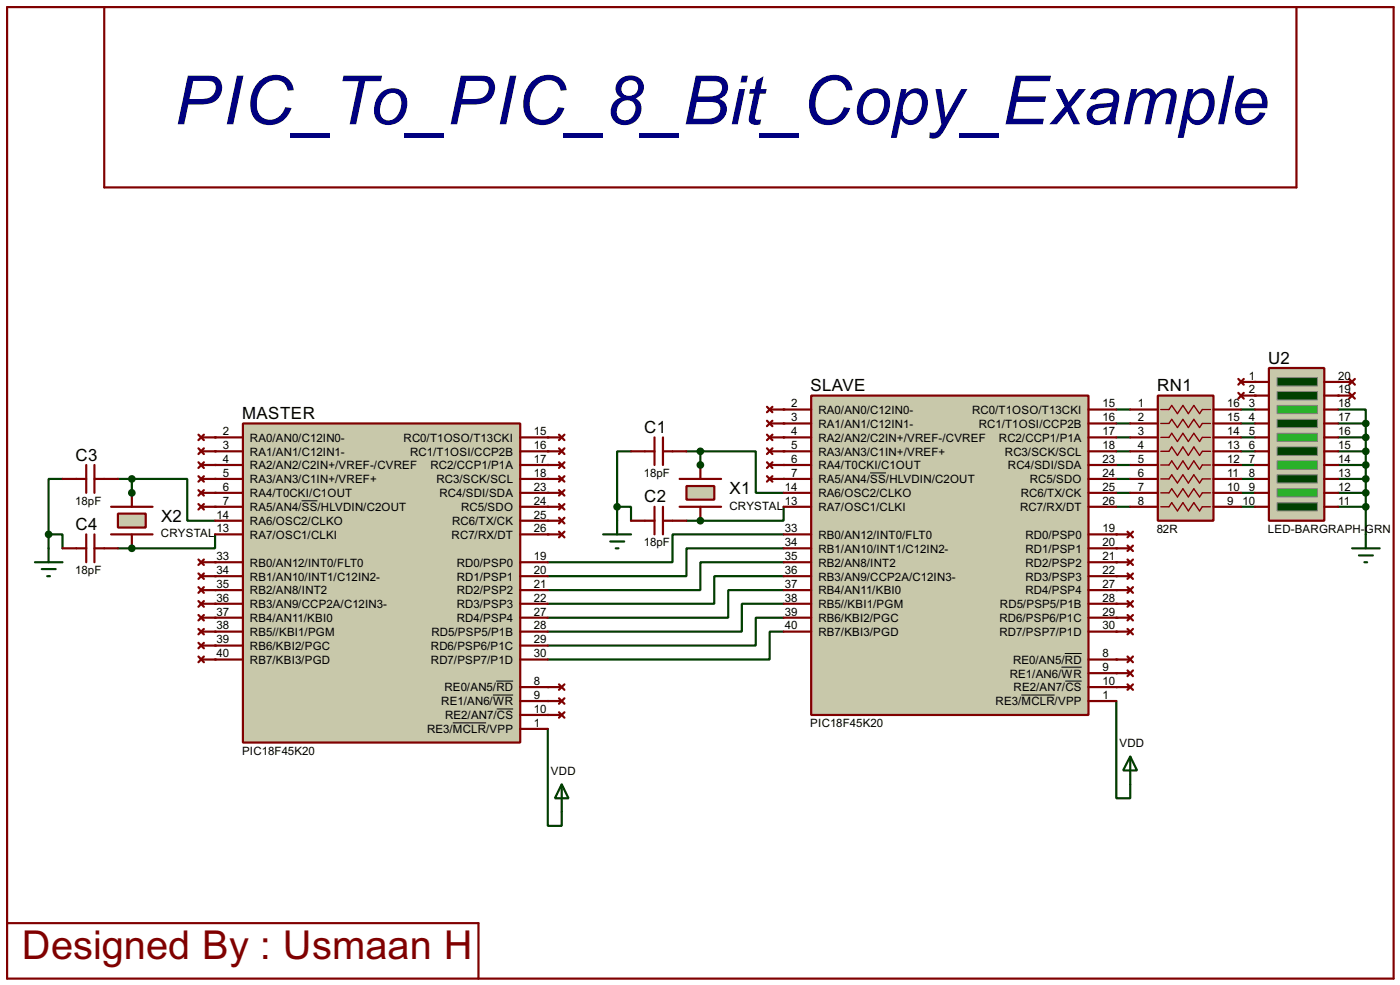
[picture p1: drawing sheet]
<svg xmlns="http://www.w3.org/2000/svg" width="256mm" height="180mm" viewBox="0 0 256 180" stroke-linecap="round" stroke-linejoin="round" font-family="sans-serif">
<path d="M250.2 77.5v20.3" fill="none" stroke="#004000" stroke-width=".4"/>
<g fill="#004000">
<circle cx="229.9" cy="69.9" r=".2"/>
<circle cx="229.9" cy="72.4" r=".2"/>
</g>
<path d="M227.4 75h2.5M227.4 77.5h2.5M227.4 80.1h2.5M227.4 82.6h2.5M227.4 85.1h2.5M227.4 87.7h2.5" fill="none" stroke="#004000" stroke-width=".4"/>
<g fill="#004000">
<circle cx="245.2" cy="69.9" r=".2"/>
<circle cx="245.2" cy="72.4" r=".2"/>
</g>
<path d="M245.2 75h5v2.5h-5M227.4 90.2h2.5M227.4 92.8h2.5M245.2 80.1h5M245.2 82.6h5M245.2 85.1h5M245.2 87.7h5M245.2 90.2h5M245.2 92.8h5" fill="none" stroke="#004000" stroke-width=".4"/>
<circle cx="128.3" cy="95.3" r=".2" fill="#004000"/>
<path d="M125.8 95.3h2.5" fill="none" stroke="#004000" stroke-width=".4"/>
<circle cx="128.3" cy="85.1" r=".2" fill="#004000"/>
<path d="M113.1 92.8h2.5v2.5M113.1 92.8v2.5M115.6 82.6h-2.5v10.2M125.8 82.6h2.5v2.5" fill="none" stroke="#004000" stroke-width=".4"/>
<g fill="#004000">
<circle cx="143.6" cy="85.1" r=".2"/>
<circle cx="143.6" cy="87.7" r=".2"/>
</g>
<path d="M204.5 75h2.6M128.3 82.6h10.2v7.6h5.1M143.6 92.8v2.5h-15.3M204.5 82.6h2.6M204.5 85.1h2.6M204.5 87.7h2.6M204.5 90.2h2.6M204.5 92.8h2.6" fill="none" stroke="#004000" stroke-width=".4"/>
<g fill="#004000">
<circle cx="204.5" cy="97.8" r=".2"/>
<circle cx="204.5" cy="100.4" r=".2"/>
<circle cx="204.5" cy="102.9" r=".2"/>
<circle cx="204.5" cy="105.5" r=".2"/>
<circle cx="204.5" cy="108" r=".2"/>
<circle cx="204.5" cy="110.5" r=".2"/>
<circle cx="204.5" cy="113.1" r=".2"/>
<circle cx="204.5" cy="115.6" r=".2"/>
<circle cx="204.5" cy="120.7" r=".2"/>
<circle cx="204.5" cy="123.2" r=".2"/>
<circle cx="204.5" cy="125.8" r=".2"/>
</g>
<path d="M204.5 77.5h2.6M204.5 80.1h2.6M204.5 128.3v17.8h2.6v-2.5" fill="none" stroke="#004000" stroke-width=".4"/>
<g fill="#004000">
<circle cx="143.6" cy="75" r=".2"/>
<circle cx="143.6" cy="77.5" r=".2"/>
<circle cx="143.6" cy="80.1" r=".2"/>
<circle cx="143.6" cy="82.6" r=".2"/>
<circle cx="24.2" cy="100.4" r=".2"/>
</g>
<path d="M21.6 100.4h2.6" fill="none" stroke="#004000" stroke-width=".4"/>
<circle cx="24.2" cy="90.2" r=".2" fill="#004000"/>
<path d="M8.9 97.8h2.6v2.6M8.9 97.8v2.6M11.5 87.7h-2.6v10.1M21.6 87.7h2.6v2.5" fill="none" stroke="#004000" stroke-width=".4"/>
<g fill="#004000">
<circle cx="39.4" cy="90.2" r=".2"/>
<circle cx="39.4" cy="92.8" r=".2"/>
</g>
<path d="M24.2 87.7h10.1v7.6h5.1M39.4 97.8v2.6h-15.2" fill="none" stroke="#004000" stroke-width=".4"/>
<g fill="#004000">
<circle cx="39.4" cy="102.9" r=".2"/>
<circle cx="39.4" cy="105.5" r=".2"/>
<circle cx="39.4" cy="108" r=".2"/>
<circle cx="39.4" cy="110.5" r=".2"/>
<circle cx="39.4" cy="113.1" r=".2"/>
<circle cx="39.4" cy="115.6" r=".2"/>
<circle cx="39.4" cy="118.2" r=".2"/>
<circle cx="39.4" cy="120.7" r=".2"/>
<circle cx="100.4" cy="80.1" r=".2"/>
<circle cx="100.4" cy="87.7" r=".2"/>
<circle cx="100.4" cy="90.2" r=".2"/>
<circle cx="100.4" cy="92.8" r=".2"/>
<circle cx="100.4" cy="95.3" r=".2"/>
<circle cx="100.4" cy="97.8" r=".2"/>
</g>
<path d="M143.6 97.8h-20.4v5.1h-22.8M143.6 100.4h-17.8v5.1h-25.4M143.6 102.9h-15.3v5.1h-27.9M143.6 105.5h-12.7v5h-30.5M143.6 108h-10.2v5.1h-33M143.6 110.5h-7.7v5.1h-35.5M143.6 113.1h-5.1v5.1h-38.1M143.6 115.6h-2.6v5.1h-40.6" fill="none" stroke="#004000" stroke-width=".4"/>
<g fill="#004000">
<circle cx="100.4" cy="125.8" r=".2"/>
<circle cx="100.4" cy="128.3" r=".2"/>
<circle cx="100.4" cy="130.9" r=".2"/>
</g>
<path d="M100.4 133.4v17.8h2.5v-2.6" fill="none" stroke="#004000" stroke-width=".4"/>
<g fill="#004000">
<circle cx="100.4" cy="82.6" r=".2"/>
<circle cx="100.4" cy="85.1" r=".2"/>
<circle cx="39.4" cy="80.1" r=".2"/>
<circle cx="39.4" cy="82.6" r=".2"/>
<circle cx="39.4" cy="85.1" r=".2"/>
<circle cx="39.4" cy="87.7" r=".2"/>
</g>
<path d="M207.1 138.5l1.2 2.5h-2.5zM207.1 138.5v5.1" fill="none" stroke="#004000" stroke-width=".4"/>
<path d="M1.3 1.3h254v177.8h-254zM19.1 1.3v33h218.4v-33M1.3 169h86.4v10.1" fill="none" stroke="#800000" stroke-width=".4"/>
<path d="M212.1 72.4h10.2v22.9h-10.2z" fill="#c8c8aa" stroke="#800000" stroke-width=".4"/>
<path d="M212.7 75h1.5l.5-.8 1 1.5 1-1.5 1 1.5 1-1.5 1.1 1.5 .5-.7h1.5M212.7 77.5h1.5l.5-.7 1 1.5 1-1.5 1 1.5 1-1.5 1.1 1.5 .5-.8h1.5M212.7 80.1h1.5l.5-.8 1 1.5 1-1.5 1 1.5 1-1.5 1.1 1.5 .5-.7h1.5M212.7 82.6h1.5l.5-.8 1 1.6 1-1.6 1 1.6 1-1.6 1.1 1.6 .5-.8h1.5M212.7 85.1h1.5l.5-.7 1 1.5 1-1.5 1 1.5 1-1.5 1.1 1.5 .5-.8h1.5M212.7 87.7h1.5l.5-.8 1 1.5 1-1.5 1 1.5 1-1.5 1.1 1.5 .5-.7h1.5M212.7 90.2h1.5l.5-.7 1 1.5 1-1.5 1 1.5 1-1.5 1.1 1.5 .5-.8h1.5M212.7 92.8h1.5l.5-.8 1 1.5 1-1.5 1 1.5 1-1.5 1.1 1.5 .5-.7h1.5" fill="none" stroke="#800000" stroke-width=".25"/>
<g fill="none" stroke="#800000" stroke-width=".4">
<path d="M140.5 74.5l1 1M140.5 77l1 1M140.5 79.6l1 1M141 75h2.6M141 77.5h2.6M141.5 74.5l-1 1M141.5 77l-1 1M141.5 79.6l-1 1M207.1 75h5M207.1 77.5h5M222.3 75h5.1M222.3 77.5h5.1"/>
<path d="M226.9 69.4l1 1M226.9 71.9l1 1.1M227.4 69.9h2.5M227.4 72.4h2.5M227.9 69.4l-1 1M227.9 71.9l-1 1.1M245.2 69.9h2.5M245.2 72.4h2.5M247.2 69.4l1 1M247.2 71.9l1 1.1M248.2 69.4l-1 1M248.2 71.9l-1 1.1"/>
<path d="M140.5 82.1l1 1M140.5 84.6l1 1.1M140.5 87.2l1 1M141 80.1h2.6M141 82.6h2.6M141 85.1h2.6M141 87.7h2.6M141.5 82.1l-1 1M141.5 84.6l-1 1.1M141.5 87.2l-1 1M207.1 80.1h5M207.1 82.6h5"/>
<path d="M207.1 85.1h5M207.1 87.7h5M207.1 90.2h5M207.1 92.8h5M222.3 80.1h5.1M222.3 82.6h5.1M222.3 85.1h5.1M222.3 87.7h5.1M222.3 90.2h5.1M222.3 92.8h5.1M204.5 120.7h2.6M204.5 123.2h2.6"/>
<path d="M204.5 125.8h2.6M206.6 120.2l1 1M206.6 122.7l1 1.1M206.6 125.3l1 1M207.6 120.2l-1 1M207.6 122.7l-1 1.1M207.6 125.3l-1 1"/>
</g>
<path d="M250.2 97.8v2.6M247.7 100.4h5.1M249 101.7h2.5M250 102.9h.5" fill="none" stroke="#004000" stroke-width=".4"/>
<g fill="#004000" stroke="#004000" stroke-width=".4">
<circle cx="250.2" cy="77.5" r=".5"/>
<circle cx="250.2" cy="80.1" r=".5"/>
<circle cx="250.2" cy="82.6" r=".5"/>
<circle cx="250.2" cy="85.1" r=".5"/>
<circle cx="250.2" cy="87.7" r=".5"/>
<circle cx="250.2" cy="90.2" r=".5"/>
<circle cx="250.2" cy="92.8" r=".5"/>
</g>
<path d="M232.5 67.4h10.1v27.9h-10.1z" fill="#c8c8aa" stroke="#800000" stroke-width=".4"/>
<g fill="#004000" stroke="#808080" stroke-width=".18">
<path d="M234 69.1h7.4v1.6h-7.4z"/>
<path d="M234 71.7h7.4v1.5h-7.4z"/>
</g>
<path d="M234 74.2h7.4v1.5h-7.4z" fill="#00c000" stroke="#808080" stroke-width=".18"/>
<path d="M234 76.8h7.4v1.5h-7.4z" fill="#004000" stroke="#808080" stroke-width=".18"/>
<path d="M234 79.3h7.4v1.5h-7.4z" fill="#00c000" stroke="#808080" stroke-width=".18"/>
<path d="M234 81.8h7.4v1.6h-7.4z" fill="#004000" stroke="#808080" stroke-width=".18"/>
<path d="M234 84.4h7.4v1.5h-7.4z" fill="#00c000" stroke="#808080" stroke-width=".18"/>
<path d="M234 86.9h7.4v1.5h-7.4z" fill="#004000" stroke="#808080" stroke-width=".18"/>
<path d="M234 89.5h7.4v1.5h-7.4z" fill="#00c000" stroke="#808080" stroke-width=".18"/>
<path d="M234 92h7.4v1.5h-7.4z" fill="#004000" stroke="#808080" stroke-width=".18"/>
<g fill="none" stroke="#800000" stroke-width=".4">
<path d="M229.9 69.9h2.6M229.9 72.4h2.6M229.9 75h2.6M229.9 77.5h2.6M242.6 69.9h2.6M242.6 72.4h2.6M242.6 75h2.6M242.6 77.5h2.6M124.5 87.7h7.6M124.5 92.8h7.6M229.9 80.1h2.6M229.9 82.6h2.6"/>
<path d="M229.9 85.1h2.6M229.9 87.7h2.6M229.9 90.2h2.6M229.9 92.8h2.6M242.6 80.1h2.6M242.6 82.6h2.6M242.6 85.1h2.6M242.6 87.7h2.6M242.6 90.2h2.6M242.6 92.8h2.6"/>
</g>
<path d="M125.8 89h5.1v2.5h-5.1z" fill="#c8c8aa" stroke="#800000" stroke-width=".4"/>
<g fill="none" stroke="#800000" stroke-width=".4">
<path d="M115.6 82.6h4.3M115.6 95.3h4.3M119.9 80.1v5M119.9 92.8v5M121.5 80.1v5M121.5 92.8v5M121.5 82.6h4.3M121.5 95.3h4.3M128.3 85.1v2.6M128.3 92.8v2.5M204.5 97.8h2.6M206.6 97.3l1 1.1"/>
<path d="M206.6 99.9l1 1M207.6 97.3l-1 1.1M207.6 99.9l-1 1M204.5 100.4h2.6M204.5 102.9h2.6M204.5 105.5h2.6M204.5 108h2.6M204.5 110.5h2.6M204.5 113.1h2.6M204.5 115.6h2.6M206.6 102.4l1 1M206.6 105l1 1"/>
<path d="M206.6 107.5l1 1M206.6 110l1 1.1M206.6 112.6l1 1M206.6 115.1l1 1M207.6 102.4l-1 1M207.6 105l-1 1M207.6 107.5l-1 1M207.6 110l-1 1.1M207.6 112.6l-1 1M207.6 115.1l-1 1"/>
</g>
<g fill="#004000" stroke="#004000" stroke-width=".4">
<circle cx="128.3" cy="95.3" r=".5"/>
<circle cx="128.3" cy="85.1" r=".5"/>
<circle cx="113" cy="92.8" r=".5"/>
<circle cx="128.3" cy="82.6" r=".5"/>
</g>
<path d="M110.5 97.8h5.1M111.8 99.1h2.6M113.1 95.3v2.5M112.8 100.4h.5" fill="none" stroke="#004000" stroke-width=".4"/>
<path d="M148.6 72.4h50.8v58.5h-50.8z" fill="#c8c8aa" stroke="#800000" stroke-width=".4"/>
<g fill="none" stroke="#800000" stroke-width=".4">
<path d="M36.4 79.6l1 1M37.4 79.6l-1 1M143.6 75h5M143.6 77.5h5M199.4 75h5.1M199.4 77.5h5.1M20.4 92.8h7.6M20.4 97.8h7.6M36.4 82.1l1 1M36.4 84.6l1 1.1M36.4 87.2l1 1M36.4 89.7l1 1"/>
<path d="M36.4 92.3l1 1M36.9 85.1h2.5M36.9 87.7h2.5M36.9 90.2h2.5M36.9 92.8h2.5M36.9 82.6h2.5M36.9 80.1h2.5M37.4 82.1l-1 1M37.4 84.6l-1 1.1M37.4 87.2l-1 1M37.4 89.7l-1 1M37.4 92.3l-1 1"/>
<path d="M143.6 85.1h5M143.6 87.7h5M143.6 90.2h5M143.6 92.8h5M143.6 97.8h5M143.6 82.6h5M143.6 80.1h5M199.4 85.1h5.1M199.4 87.7h5.1M199.4 90.2h5.1M199.4 92.8h5.1M199.4 97.8h5.1"/>
<path d="M199.4 82.6h5.1M199.4 80.1h5.1M143.6 100.4h5M143.6 102.9h5M143.6 105.5h5M143.6 108h5M143.6 110.5h5M143.6 113.1h5M143.6 115.6h5M199.4 100.4h5.1M199.4 102.9h5.1M199.4 105.5h5.1"/>
<path d="M199.4 108h5.1M199.4 110.5h5.1M199.4 113.1h5.1M199.4 115.6h5.1M100.4 125.8h2.5M100.4 128.3h2.5M100.4 130.9h2.5M102.4 125.3l1 1M102.4 127.8l1 1M102.4 130.4l1 1M103.4 125.3l-1 1M103.4 127.8l-1 1"/>
<path d="M103.4 130.4l-1 1M199.4 120.7h5.1M199.4 123.2h5.1M199.4 125.8h5.1M199.4 128.3h5.1"/>
</g>
<path d="M159.4 86.6h2.9M195.1 119.6h3.1M187.1 127.2h6.1M194.5 122.1h3.7M195.2 124.7h3" fill="none" stroke="#000" stroke-width=".18"/>
<path d="M102.9 143.6l1.3 2.5h-2.5zM102.9 143.6v5" fill="none" stroke="#004000" stroke-width=".4"/>
<path d="M21.6 94h5.1v2.6h-5.1z" fill="#c8c8aa" stroke="#800000" stroke-width=".4"/>
<g fill="none" stroke="#800000" stroke-width=".4">
<path d="M102.4 79.6l1 1M103.4 79.6l-1 1M11.5 87.7h4.3M15.8 85.1v5.1M15.8 97.8v5.1M17.3 85.1v5.1M17.3 97.8v5.1M17.3 87.7h4.3M24.2 90.2v2.6M24.2 97.8v2.6M100.4 87.7h2.5M100.4 80.1h2.5"/>
<path d="M100.4 82.6h2.5M100.4 85.1h2.5M100.4 90.2h2.5M100.4 92.8h2.5M100.4 95.3h2.5M100.4 97.8h2.5M102.4 82.1l1 1M102.4 84.6l1 1.1M102.4 87.2l1 1M102.4 89.7l1 1M102.4 92.3l1 1M102.4 94.8l1 1"/>
<path d="M102.4 97.3l1 1.1M103.4 82.1l-1 1M103.4 84.6l-1 1.1M103.4 87.2l-1 1M103.4 89.7l-1 1M103.4 92.3l-1 1M103.4 94.8l-1 1M103.4 97.3l-1 1.1M11.5 100.4h4.3M17.3 100.4h4.3M36.4 102.4l1 1M36.4 105l1 1"/>
<path d="M36.4 107.5l1 1M36.4 110l1 1.1M36.4 112.6l1 1M36.4 115.1l1 1M36.4 117.7l1 1M36.9 102.9h2.5M36.9 105.5h2.5M36.9 108h2.5M36.9 110.5h2.5M36.9 113.1h2.5M36.9 115.6h2.5M36.9 118.2h2.5"/>
<path d="M37.4 102.4l-1 1M37.4 105l-1 1M37.4 107.5l-1 1M37.4 110l-1 1.1M37.4 112.6l-1 1M37.4 115.1l-1 1M37.4 117.7l-1 1M36.4 120.2l1 1M36.9 120.7h2.5M37.4 120.2l-1 1"/>
</g>
<g fill="#004000" stroke="#004000" stroke-width=".4">
<circle cx="24.1" cy="100.4" r=".5"/>
<circle cx="24.1" cy="90.2" r=".5"/>
<circle cx="8.9" cy="97.8" r=".5"/>
<circle cx="24.1" cy="87.7" r=".5"/>
</g>
<path d="M6.4 102.9h5.1M7.7 104.2h2.5M8.7 105.5h.5M8.9 100.4v2.5" fill="none" stroke="#004000" stroke-width=".4"/>
<path d="M44.5 77.5h50.8v58.4h-50.8z" fill="#c8c8aa" stroke="#800000" stroke-width=".4"/>
<g fill="none" stroke="#800000" stroke-width=".4">
<path d="M39.4 90.2h5.1M39.4 92.8h5.1M39.4 95.3h5.1M39.4 97.8h5.1M39.4 80.1h5.1M39.4 87.7h5.1M39.4 82.6h5.1M39.4 85.1h5.1M95.3 90.2h5.1M95.3 92.8h5.1M95.3 95.3h5.1M95.3 97.8h5.1"/>
<path d="M95.3 80.1h5.1M95.3 87.7h5.1M95.3 82.6h5.1M95.3 85.1h5.1M39.4 102.9h5.1M39.4 105.5h5.1M39.4 108h5.1M39.4 110.5h5.1M39.4 113.1h5.1M39.4 115.6h5.1M39.4 118.2h5.1M95.3 102.9h5.1"/>
<path d="M95.3 105.5h5.1M95.3 108h5.1M95.3 110.5h5.1M95.3 113.1h5.1M95.3 115.6h5.1M95.3 118.2h5.1M39.4 120.7h5.1M95.3 120.7h5.1M95.3 125.8h5.1M95.3 128.3h5.1M95.3 130.9h5.1M95.3 133.4h5.1"/>
</g>
<path d="M55.3 91.7h2.9M83 132.3h6.1M90.3 127.2h3.7M90.9 124.7h3.1M91 129.8h3" fill="none" stroke="#000" stroke-width=".18"/>
<text font-size="13.9" fill="#000080" x="32" y="22.8">PIC_To_PIC_8_Bit_Copy_Example</text>
<text font-size="8.2" fill="#800000" x="4" y="175.6">Designed By : Usmaan H</text>
<g font-size="3.5">
<text x="148.5" y="71.6">SLAVE</text>
<text x="212" y="71.6">RN1</text>
<text x="232.3" y="66.6">U2</text>
<text x="44.4" y="76.7">MASTER</text>
<text x="118" y="79.3">C1</text>
<text x="13.9" y="84.3">C3</text>
<text x="29.5" y="95.5">X2</text>
<text x="118" y="92">C2</text>
<text x="133.7" y="90.4">X1</text>
<text x="13.9" y="97">C4</text>
</g>
<g font-size="2.4">
<text x="228.8" y="69.5">1</text>
<text x="228.8" y="72">2</text>
<text x="245.2" y="69.5">20</text>
<text x="245.2" y="72">19</text>
<text x="145" y="74.6">2</text>
<text x="145" y="77.1">3</text>
<text x="149.9" y="75.8">RA0/AN0/C12IN0-</text>
<text x="178.1" y="75.8">RC0/T1OSO/T13CKI</text>
<text x="202" y="74.6">15</text>
<text x="202" y="77.1">16</text>
<text x="208.5" y="74.6">1</text>
<text x="208.5" y="77.1">2</text>
<text x="224.8" y="74.6">16</text>
<text x="224.8" y="77.1">15</text>
<text x="228.8" y="74.6">3</text>
<text x="228.8" y="77.1">4</text>
<text x="245.2" y="74.6">18</text>
<text x="245.2" y="77.1">17</text>
<text x="40.8" y="79.7">2</text>
<text x="40.8" y="82.2">3</text>
<text x="45.8" y="80.8">RA0/AN0/C12IN0-</text>
<text x="45.8" y="83.4">RA1/AN1/C12IN1-</text>
<text x="73.9" y="80.8">RC0/T1OSO/T13CKI</text>
<text x="75.1" y="83.4">RC1/T1OSI/CCP2B</text>
<text x="97.8" y="79.7">15</text>
<text x="97.8" y="82.2">16</text>
<text x="145" y="79.7">4</text>
<text x="145" y="82.2">5</text>
<text x="149.9" y="78.3">RA1/AN1/C12IN1-</text>
<text x="149.9" y="80.8">RA2/AN2/C2IN+/VREF-/CVREF</text>
<text x="149.9" y="83.4">RA3/AN3/C1IN+/VREF+</text>
<text x="179.3" y="78.3">RC1/T1OSI/CCP2B</text>
<text x="183" y="80.8">RC2/CCP1/P1A</text>
<text x="184.1" y="83.4">RC3/SCK/SCL</text>
<text x="202" y="82.2">18</text>
<text x="202" y="79.7">17</text>
<text x="208.5" y="79.7">3</text>
<text x="208.5" y="82.2">4</text>
<text x="224.8" y="79.7">14</text>
<text x="224.8" y="82.2">13</text>
<text x="228.8" y="79.7">5</text>
<text x="228.8" y="82.2">6</text>
<text x="245.2" y="79.7">16</text>
<text x="245.2" y="82.2">15</text>
<text x="40.8" y="89.8">6</text>
<text x="40.8" y="84.7">4</text>
<text x="40.8" y="87.3">5</text>
<text x="45.8" y="85.9">RA2/AN2/C2IN+/VREF-/CVREF</text>
<text x="45.8" y="88.5">RA3/AN3/C1IN+/VREF+</text>
<text x="78.8" y="85.9">RC2/CCP1/P1A</text>
<text x="79.9" y="88.5">RC3/SCK/SCL</text>
<text x="97.8" y="87.3">18</text>
<text x="97.8" y="89.8">23</text>
<text x="97.8" y="84.7">17</text>
<text x="118" y="87.3">18pF</text>
<text x="143.8" y="89.8">14</text>
<text x="145" y="84.7">6</text>
<text x="145" y="87.3">7</text>
<text x="149.9" y="85.9">RA4/T0CKI/C1OUT</text>
<text x="149.9" y="88.5">RA5/AN4/SS/HLVDIN/C2OUT</text>
<text x="184.6" y="85.9">RC4/SDI/SDA</text>
<text x="188.6" y="88.5">RC5/SDO</text>
<text x="202" y="84.7">23</text>
<text x="202" y="87.3">24</text>
<text x="202" y="89.8">25</text>
<text x="208.5" y="84.7">5</text>
<text x="208.5" y="87.3">6</text>
<text x="208.5" y="89.8">7</text>
<text x="224.8" y="84.7">12</text>
<text x="224.8" y="87.3">11</text>
<text x="224.8" y="89.8">10</text>
<text x="228.8" y="84.7">7</text>
<text x="228.8" y="87.3">8</text>
<text x="228.8" y="89.8">9</text>
<text x="245.2" y="84.7">14</text>
<text x="245.2" y="87.3">13</text>
<text x="245.2" y="89.8">12</text>
<text x="13.8" y="92.4">18pF</text>
<text x="39.7" y="94.9">14</text>
<text x="40.8" y="92.4">7</text>
<text x="45.8" y="91">RA4/T0CKI/C1OUT</text>
<text x="45.8" y="93.6">RA5/AN4/SS/HLVDIN/C2OUT</text>
<text x="80.5" y="91">RC4/SDI/SDA</text>
<text x="84.5" y="93.6">RC5/SDO</text>
<text x="97.8" y="92.4">24</text>
<text x="97.8" y="94.9">25</text>
<text x="133.6" y="93.3">CRYSTAL</text>
<text x="143.8" y="92.4">13</text>
<text x="149.9" y="91">RA6/OSC2/CLKO</text>
<text x="149.9" y="93.6">RA7/OSC1/CLKI</text>
<text x="186.9" y="93.6">RC7/RX/DT</text>
<text x="187" y="91">RC6/TX/CK</text>
<text x="202" y="92.4">26</text>
<text x="208.5" y="92.4">8</text>
<text x="224.8" y="92.4">9</text>
<text x="227.6" y="92.4">10</text>
<text x="245.2" y="92.4">11</text>
<text x="29.5" y="98.4">CRYSTAL</text>
<text x="39.7" y="97.4">13</text>
<text x="45.8" y="96.1">RA6/OSC2/CLKO</text>
<text x="45.8" y="98.6">RA7/OSC1/CLKI</text>
<text x="82.7" y="98.6">RC7/RX/DT</text>
<text x="82.8" y="96.1">RC6/TX/CK</text>
<text x="97.8" y="97.4">26</text>
<text x="118" y="100">18pF</text>
<text x="143.8" y="97.4">33</text>
<text x="143.8" y="100">34</text>
<text x="149.9" y="98.6">RB0/AN12/INT0/FLT0</text>
<text x="149.9" y="101.2">RB1/AN10/INT1/C12IN2-</text>
<text x="187.8" y="98.6">RD0/PSP0</text>
<text x="187.8" y="101.2">RD1/PSP1</text>
<text x="202" y="97.4">19</text>
<text x="202" y="100">20</text>
<text x="211.9" y="97.5">82R</text>
<text x="232.3" y="97.5">LED-BARGRAPH-GRN</text>
<text x="13.8" y="105.1">18pF</text>
<text x="39.7" y="102.5">33</text>
<text x="39.7" y="105.1">34</text>
<text x="39.7" y="107.6">35</text>
<text x="45.8" y="103.7">RB0/AN12/INT0/FLT0</text>
<text x="45.8" y="106.3">RB1/AN10/INT1/C12IN2-</text>
<text x="83.7" y="103.7">RD0/PSP0</text>
<text x="83.7" y="106.3">RD1/PSP1</text>
<text x="97.8" y="102.5">19</text>
<text x="97.8" y="105.1">20</text>
<text x="97.8" y="107.6">21</text>
<text x="143.8" y="102.5">35</text>
<text x="143.8" y="105.1">36</text>
<text x="143.8" y="107.6">37</text>
<text x="149.9" y="103.7">RB2/AN8/INT2</text>
<text x="149.9" y="106.3">RB3/AN9/CCP2A/C12IN3-</text>
<text x="187.8" y="103.7">RD2/PSP2</text>
<text x="187.8" y="106.3">RD3/PSP3</text>
<text x="202" y="102.5">21</text>
<text x="202" y="105.1">22</text>
<text x="202" y="107.6">27</text>
<text x="39.7" y="110.1">36</text>
<text x="39.7" y="112.7">37</text>
<text x="45.8" y="108.8">RB2/AN8/INT2</text>
<text x="45.8" y="111.3">RB3/AN9/CCP2A/C12IN3-</text>
<text x="45.8" y="113.9">RB4/AN11/KBI0</text>
<text x="83.7" y="108.8">RD2/PSP2</text>
<text x="83.7" y="111.3">RD3/PSP3</text>
<text x="83.7" y="113.9">RD4/PSP4</text>
<text x="97.8" y="110.1">22</text>
<text x="97.8" y="112.7">27</text>
<text x="143.8" y="110.1">38</text>
<text x="143.8" y="112.7">39</text>
<text x="149.9" y="108.8">RB4/AN11/KBI0</text>
<text x="149.9" y="111.3">RB5//KBI1/PGM</text>
<text x="149.9" y="113.9">RB6/KBI2/PGC</text>
<text x="183.1" y="113.9">RD6/PSP6/P1C</text>
<text x="183.2" y="111.3">RD5/PSP5/P1B</text>
<text x="187.8" y="108.8">RD4/PSP4</text>
<text x="202" y="110.1">28</text>
<text x="202" y="112.7">29</text>
<text x="39.7" y="115.2">38</text>
<text x="39.7" y="117.8">39</text>
<text x="45.8" y="116.4">RB5//KBI1/PGM</text>
<text x="45.8" y="119">RB6/KBI2/PGC</text>
<text x="78.9" y="119">RD6/PSP6/P1C</text>
<text x="79" y="116.4">RD5/PSP5/P1B</text>
<text x="97.8" y="115.2">28</text>
<text x="97.8" y="117.8">29</text>
<text x="143.8" y="115.2">40</text>
<text x="149.9" y="116.4">RB7/KBI3/PGD</text>
<text x="183.1" y="116.4">RD7/PSP7/P1D</text>
<text x="202" y="115.2">30</text>
<text x="39.7" y="120.3">40</text>
<text x="45.8" y="121.5">RB7/KBI3/PGD</text>
<text x="78.9" y="121.5">RD7/PSP7/P1D</text>
<text x="97.8" y="120.3">30</text>
<text x="97.8" y="125.4">8</text>
<text x="185" y="124">RE1/AN6/WR</text>
<text x="185.6" y="121.5">RE0/AN5/RD</text>
<text x="202" y="120.3">8</text>
<text x="202" y="122.8">9</text>
<text x="202" y="125.4">10</text>
<text x="80.8" y="129.1">RE1/AN6/WR</text>
<text x="81.4" y="126.6">RE0/AN5/RD</text>
<text x="81.5" y="131.7">RE2/AN7/CS</text>
<text x="97.8" y="127.9">9</text>
<text x="97.8" y="130.5">10</text>
<text x="182.4" y="129.1">RE3/MCLR/VPP</text>
<text x="185.7" y="126.6">RE2/AN7/CS</text>
<text x="202" y="127.9">1</text>
<text x="78.2" y="134.2">RE3/MCLR/VPP</text>
<text x="97.8" y="133">1</text>
<text x="148.4" y="133.1">PIC18F45K20</text>
<text x="205.1" y="136.7">VDD</text>
<text x="44.3" y="138.1">PIC18F45K20</text>
<text x="100.9" y="141.8">VDD</text>
</g>
</svg>
